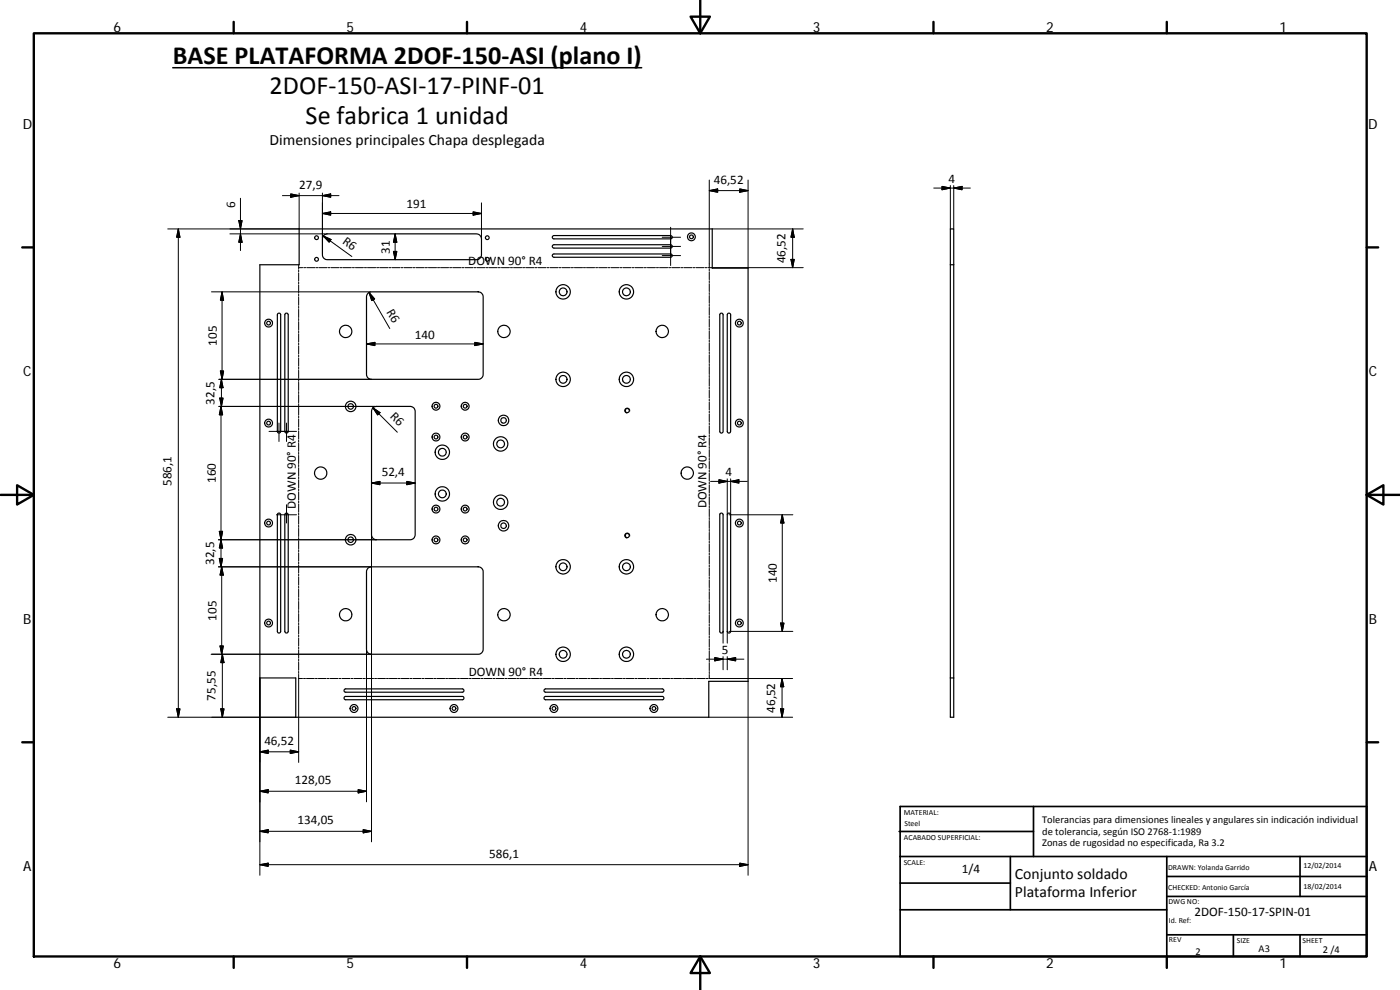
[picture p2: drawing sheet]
<svg xmlns="http://www.w3.org/2000/svg" width="420mm" height="297mm" viewBox="0 0 420 297" stroke-linecap="round" stroke-linejoin="round" font-family="sans-serif">
<g fill="none" stroke="#000" stroke-width=".36">
<path d="M78 79.4h11.8v-10.7h124v11.8h10.7v123.9h-11.8v10.8h-123.9v-11.8h-10.8zM97.2 70.6l1.1-.4h44.7a1.56 1.56 0 0 1 1.5 1.5v4.7a1.48 1.48 0 0 1-1.5 1.5h-44.7a1.45 1.45 0 0 1-1.5-1.5v-4.7zM165.9 70.8l35.4-.1a.5 .5 0 0 1 .5 .5 .5 .5 0 0 1-.5 .5h-35l-.6-.4zM165.9 73.6l35.3-.2a.51 .51 0 0 1 .6 .5 .51 .51 0 0 1-.5 .5h-35l-.6-.4zM165.9 76.3l35.4-.1a.5 .5 0 0 1 .5 .5 .5 .5 0 0 1-.5 .5h-35l-.6-.4zM285.2 79.4v135.8h1v-135.8M285.2 79.4v-10.7h1v10.7M285.2 79.4h1M83.3 94.1l.7-.1 .2 .4v35a.5 .5 0 0 1-.5 .6 .5 .5 0 0 1-.5-.6zM85.7 94h.5l.3 .4v35a.51 .51 0 0 1-.5 .5 .51 .51 0 0 1-.5-.5v-35zM110.4 88l1.1-.4h32a1.52 1.52 0 0 1 1.5 1.5v23.2a1.48 1.48 0 0 1-1.5 1.5h-32a1.45 1.45 0 0 1-1.5-1.5v-23.2zM216.1 94.1l.7-.1 .2 .4v35a.5 .5 0 0 1-.5 .6 .5 .5 0 0 1-.5-.6z"/>
<path d="M218.5 94h.5l.3 .5v34.9a.51 .51 0 0 1-.5 .5 .51 .51 0 0 1-.5-.5v-35zM111.9 122.4l1.1-.5h10.1a1.45 1.45 0 0 1 1.5 1.5v37a1.48 1.48 0 0 1-1.5 1.5h-10.1a1.48 1.48 0 0 1-1.5-1.5v-37zM83.3 154.1l.5-.2 .4 .6v34.9a.5 .5 0 0 1-.5 .5 .5 .5 0 0 1-.5-.5zM85.6 154.1l.6-.1 .3 .5v34.9a.51 .51 0 0 1-.5 .5 .51 .51 0 0 1-.5-.5zM216.1 154.1l.5-.2 .4 .6v34.9a.5 .5 0 0 1-.5 .5 .5 .5 0 0 1-.5-.5zM218.4 154.1l.6-.1 .3 .5v34.9a.51 .51 0 0 1-.5 .5 .51 .51 0 0 1-.5-.5zM110.4 170.5l1.1-.4h32a1.48 1.48 0 0 1 1.5 1.5v23.2a1.48 1.48 0 0 1-1.5 1.5h-32a1.45 1.45 0 0 1-1.5-1.5v-23.2zM103.4 209.1l35.4-.1a.5 .5 0 0 1 .4 .5 .5 .5 0 0 1-.4 .5h-35.1l-.4-.3zM103.4 206.8l35.4-.1a.5 .5 0 0 1 .4 .5 .5 .5 0 0 1-.4 .5h-35.1l-.4-.2zM163.4 206.8l35.3-.1a.5 .5 0 0 1 .6 .5 .5 .5 0 0 1-.6 .5h-35l-.4-.2zM163.4 209.1l35.3-.1a.5 .5 0 0 1 .6 .5 .5 .5 0 0 1-.6 .5h-35l-.4-.3zM285.2 203.4h1"/>
<circle cx="95" cy="77.8" r=".57"/>
<circle cx="95" cy="71.3" r=".57"/>
<circle cx="146.2" cy="77.8" r=".56"/>
<circle cx="146.2" cy="71.3" r=".56"/>
<circle cx="207.5" cy="71.1" r="1.18"/>
<circle cx="207.5" cy="71.1" r=".57"/>
<circle cx="80.6" cy="96.9" r=".56"/>
<circle cx="80.6" cy="96.9" r="1.17"/>
<circle cx="103.7" cy="99.4" r="1.86"/>
<circle cx="151.2" cy="99.4" r="1.86"/>
<circle cx="169" cy="87.6" r="1.17"/>
<circle cx="169" cy="87.6" r="2.16"/>
<circle cx="188" cy="87.6" r="2.16"/>
<circle cx="188" cy="87.6" r="1.17"/>
<circle cx="198.7" cy="99.4" r="1.86"/>
<circle cx="221.9" cy="96.9" r="1.17"/>
<circle cx="221.9" cy="96.9" r=".56"/>
<circle cx="169" cy="113.8" r="1.16"/>
<circle cx="169" cy="113.8" r="2.16"/>
<circle cx="188" cy="113.8" r="2.17"/>
<circle cx="188" cy="113.8" r="1.17"/>
<circle cx="80.6" cy="126.9" r=".56"/>
<circle cx="80.6" cy="126.9" r="1.18"/>
<circle cx="105.2" cy="122" r="1.58"/>
<circle cx="105.2" cy="121.9" r=".83"/>
<circle cx="130.8" cy="131.1" r=".56"/>
<circle cx="130.8" cy="121.9" r=".56"/>
<circle cx="130.9" cy="121.9" r="1.18"/>
<circle cx="130.9" cy="131.1" r="1.18"/>
<circle cx="132.8" cy="135.7" r="2.17"/>
<circle cx="132.8" cy="135.7" r="1.17"/>
<circle cx="139.6" cy="121.9" r="1.18"/>
<circle cx="139.6" cy="131.1" r="1.18"/>
<circle cx="139.6" cy="121.9" r=".57"/>
<circle cx="139.6" cy="131.1" r=".57"/>
<circle cx="150.2" cy="133.2" r="1.17"/>
<circle cx="150.2" cy="133.2" r="2.16"/>
<circle cx="151.1" cy="126.1" r="1.57"/>
<circle cx="151.1" cy="126.1" r=".83"/>
<circle cx="188.3" cy="123.2" r=".61"/>
<circle cx="221.9" cy="126.9" r=".56"/>
<circle cx="221.9" cy="126.9" r="1.18"/>
<circle cx="80.6" cy="156.9" r=".56"/>
<circle cx="80.6" cy="156.9" r="1.18"/>
<circle cx="96.2" cy="142" r="1.85"/>
<circle cx="130.8" cy="152.8" r="1.17"/>
<circle cx="130.8" cy="152.7" r=".56"/>
<circle cx="132.7" cy="148.2" r="2.16"/>
<circle cx="132.8" cy="148.2" r="1.17"/>
<circle cx="139.6" cy="152.8" r="1.17"/>
<circle cx="139.6" cy="152.8" r=".57"/>
<circle cx="150.2" cy="150.7" r="2.15"/>
<circle cx="150.3" cy="150.7" r="1.16"/>
<circle cx="151.1" cy="157.7" r="1.58"/>
<circle cx="151.1" cy="157.7" r=".83"/>
<circle cx="206.3" cy="141.9" r="1.84"/>
<circle cx="221.9" cy="156.9" r=".56"/>
<circle cx="221.9" cy="156.9" r="1.18"/>
<circle cx="105.2" cy="161.9" r="1.58"/>
<circle cx="105.3" cy="161.9" r=".83"/>
<circle cx="130.8" cy="162" r=".56"/>
<circle cx="130.9" cy="162" r="1.18"/>
<circle cx="139.6" cy="162" r="1.18"/>
<circle cx="139.6" cy="162" r=".57"/>
<circle cx="169" cy="170.1" r="2.16"/>
<circle cx="169" cy="170.1" r="1.16"/>
<circle cx="188" cy="170.1" r="2.16"/>
<circle cx="188" cy="170.1" r="1.17"/>
<circle cx="188.3" cy="160.7" r=".61"/>
<circle cx="80.6" cy="186.9" r=".56"/>
<circle cx="80.6" cy="186.9" r="1.18"/>
<circle cx="103.7" cy="184.4" r="1.85"/>
<circle cx="151.2" cy="184.4" r="1.85"/>
<circle cx="169" cy="196.3" r="1.17"/>
<circle cx="169" cy="196.3" r="2.16"/>
<circle cx="188" cy="196.3" r="2.16"/>
<circle cx="188" cy="196.3" r="1.17"/>
<circle cx="198.7" cy="184.4" r="1.85"/>
<circle cx="221.9" cy="186.9" r=".56"/>
<circle cx="221.9" cy="186.9" r="1.18"/>
<circle cx="106.2" cy="212.6" r="1.18"/>
<circle cx="106.2" cy="212.6" r=".57"/>
<circle cx="136.2" cy="212.6" r=".56"/>
<circle cx="136.3" cy="212.6" r="1.18"/>
<circle cx="166.2" cy="212.6" r="1.18"/>
<circle cx="166.3" cy="212.6" r=".56"/>
<circle cx="196.2" cy="212.6" r="1.18"/>
<circle cx="196.3" cy="212.6" r=".56"/>
</g>
<g fill="none" stroke="#000" stroke-width=".3">
<path d="M72.2 59.5v15.7M84.8 58.7h16.9M87.3 58.2l2.5 .5-2.5 .5zM89.8 57.9v10.8h-39.5M96.8 57.9v13.5M96.8 58.7l2.4-.5v1zM212.9 54v26.4M212.9 57.2l2.5-.5v1zM212.9 57.2h11.6M222 56.7l2.5 .5-2.5 .5zM224.5 54v26.5M280.2 56.4h11"/>
<path d="M282.7 55.9l2.5 .5-2.5 .5zM285.2 55.7v13M286.2 55.7v13M286.2 56.4l2.5-.5v1zM53.5 68.7v146.5M53.5 68.7l.5 2.5h-1zM69 70.2h28.6M71.7 66.2h1l-.5 2.5zM72.2 70.2l.5 2.5h-1zM89.6 79.4v1.3M96.8 64.1l2.4-.5v1zM96.8 64.1h47.7"/>
<path d="M97 70.8l2.3 1.1-.5 .8zM97 70.8l8.6 6.2M97.9 70.2h.4M118.1 75.4h1l-.5 2.5zM118.6 70.2v7.7M118.6 70.2l.5 2.5h-1zM142 63.6l2.5 .5-2.5 .5zM144.5 60.9v10.8M198.7 76.7h5.5M198.7 73.9h5.5M198.7 71.2h5.5M201.3 68.2v11.5"/>
<path d="M213.8 68.7h27.3M237.4 77.8h1l-.5 2.5zM237.9 68.7v11.6M237.9 68.7l.5 2.5h-1zM63.5 87.6h47.8M66.6 87.6l.5 2.5h-1zM66.6 87.6v26.2M89.6 81v.6M89.6 81.9v2.4M89.6 84.6v.6M89.6 85.5v2.4M89.6 88.3v.6"/>
<path d="M89.6 89.2v2.4M89.6 91.9v.6M89.6 92.8v2.5M89.6 95.6v.6M89.6 96.5v2.4M89.6 99.2v.6M89.6 80.3h1.2M91.2 80.3h.5M92.1 80.3h2.4M94.8 80.3h.6M95.7 80.3h2.4M98.4 80.3h.6"/>
<path d="M99.3 80.3h2.5M102.1 80.3h.6M103 80.3h2.4M105.8 80.3h.6M106.7 80.3h2.4M109.4 80.3h.6M110.3 80.3h2.4M110.8 87.8l1.6 1.9-.8 .5zM110.8 87.8l6.2 10.8M113 80.3h.7M113.9 80.3h2.5M116.7 80.3h.6"/>
<path d="M117.6 80.3h2.4M120.4 80.3h.5M121.3 80.3h2.4M124 80.3h.6M124.9 80.3h2.4M127.6 80.3h.7M128.6 80.3h2.4M131.3 80.3h.6M132.2 80.3h2.4M134.9 80.3h.6M135.9 80.3h2.4M138.6 80.3h.6"/>
<path d="M139.5 80.3h2.5M142.2 80.3h.7M143.2 80.3h2.4M145.9 80.3h.6M146.8 80.3h2.4M149.6 80.3h.5M150.5 80.3h2.4M153.2 80.3h.6M154.1 80.3h2.5M156.9 80.3h.6M157.8 80.3h2.4M160.5 80.3h.6"/>
<path d="M161.4 80.3h2.4M164.2 80.3h.5M165.1 80.3h2.4M167.8 80.3h.6M168.7 80.3h2.5M171.5 80.3h.6M172.4 80.3h2.4M175.1 80.3h.6M176 80.3h2.4M178.8 80.3h.6M179.7 80.3h2.4M182.4 80.3h.6"/>
<path d="M183.3 80.3h2.5M186.1 80.3h.6M187 80.3h2.4M189.7 80.3h.6M190.6 80.3h2.4M193.4 80.3h.6M194.3 80.3h2.4M197 80.3h.6M197.9 80.3h2.5M200.7 80.3h.6M201.6 80.3h2.4M204.3 80.3h.6"/>
<path d="M205.2 80.3h2.5M208 80.3h.6M208.9 80.3h2.4M211.6 80.3h.6M212.5 80.3h28.6M212.9 80.7v.6M212.9 81.6v2.3M212.9 84.2v.6M212.9 85.1v2.4M212.9 87.8v.6M212.9 88.7v2.3M212.9 91.3v.6"/>
<path d="M212.9 92.2v2.4M212.9 94.9v.6M212.9 95.8v2.3M212.9 98.4v.6M212.9 99.3v2.4M65.7 113.8h45.8M65.9 119.4h1l-.4 2.5zM66.1 111.3h1l-.5 2.5zM66.5 113.8v8.1M66.5 113.8l.4 2.5h-1zM89.6 100.1v2.5M89.6 102.9v.6"/>
<path d="M89.6 103.8v2.4M89.6 106.5v.6M89.6 107.4v2.5M89.6 110.2v.6M89.6 111.1v2.4M89.6 113.8v.6M89.6 114.7v2.5M89.6 117.5v.6M89.6 118.4v2.4M110 103.2l2.5-.5v1zM110 103.2h35M142.5 102.7l2.5 .5-2.5 .5z"/>
<path d="M212.9 102v.6M212.9 102.9v2.4M212.9 105.5v.7M212.9 106.4v2.4M212.9 109.1v.6M212.9 110v2.4M212.9 112.6v.7M212.9 113.5v2.4M212.9 116.2v.6M212.9 117.1v2.3M212.9 119.8v.5M65.7 121.9h46.8"/>
<path d="M66.3 121.9v48.2M66.3 121.9l.5 2.6h-1zM80.7 129.4h8.3M83.7 126.9v5.6M86 126.9v5.6M89.6 121.1v.6M89.6 122v2.5M89.6 124.8v.6M89.6 125.7v2.4M89.6 128.4v.6M89.6 129.3v2.5M89.6 132.1v.6"/>
<path d="M89.6 133v2.4M89.6 135.7v.6M89.6 136.7v2.4M89.6 139.4v.6M111.9 122.4l7.3 7.3M111.9 122.4l2.2 1.4-.8 .7zM112.9 121.9h.1M189 123.3a.75 .75 0 0 0-.6-.8 .75 .75 0 0 0-.9 .6 .75 .75 0 0 0 .6 .8M212.9 120.7v2.3M212.9 123.3v.6M212.9 124.2v2.4M212.9 126.9v.5"/>
<path d="M212.9 127.8v2.3M212.9 130.4v.6M212.9 131.3v2.4M212.9 134v.6M212.9 134.9v2.3M212.9 137.5v.6M212.9 138.4v2.4M65.8 159.4h1l-.5 2.5zM83 154.5h6M86 151.4v5.5M89.6 140.3v2.4M89.6 143v.6"/>
<path d="M89.6 143.9v2.5M89.6 146.7v.6M89.6 147.6v2.4M89.6 150.3v.6M89.6 151.3v2.4M89.6 154v.6M89.6 154.9v2.4M89.6 157.6v.6M89.6 158.5v2.5M111.5 144.9l2.5-.5v1zM111.5 144.9h13.1M122.1 144.4l2.5 .5-2.5 .5z"/>
<path d="M212.9 141.1v.6M212.9 142v2.3M212.9 144.7v.5M212.9 145.5v2.4M212.9 148.2v.6M212.9 149.1v2.3M212.9 151.7v.6M212.9 152.6v2.4M212.9 155.3v.6M212.9 156.2v2.4M212.9 158.8v.6M212.9 159.7v2.4"/>
<path d="M213.2 144.4h11.1M215.8 143.9l2.5 .5-2.5 .5zM218.3 143.7v10.8M218.8 154.5h19.1M219.3 143.7v10.8M219.3 144.4l2.5-.5v1zM234.8 154.5v34.9M234.8 154.5l.5 2.4h-1zM65.6 170.1h45.9M65.6 161.9h47.4M65.8 167.6h1l-.5 2.5zM66.3 161.9l.5 2.5h-1z"/>
<path d="M66.5 170.1v26.2M66.5 170.1l.5 2.5h-1zM89.6 161.3v.6M89.6 162.2v2.4M89.6 164.9v.6M89.6 165.9v2.4M89.6 168.6v.6M89.6 169.5v2.4M89.6 172.2v.6M89.6 173.1v2.5M89.6 175.9v.6M89.6 176.8v2.4"/>
<path d="M89.6 179.5v.6M111.5 160.4v92.2M189 160.8a.75 .75 0 0 0-.6-.8 .75 .75 0 0 0-.9 .6 .75 .75 0 0 0 .6 .8M212.9 162.4v.6M212.9 163.3v2.4M212.9 165.9v.6M212.9 166.8v2.4M212.9 169.5v.6M212.9 170.4v2.4M212.9 173.1v.6M212.9 173.9v2.4M212.9 176.6v.6"/>
<path d="M212.9 177.5v2.4M63.4 196.3h48.1M66 193.8h1l-.5 2.5zM66.7 196.3l.5 2.5h-.9zM66.7 196.3v18.9M89.6 180.5v2.4M89.6 183.2v.6M89.6 184.1v2.4M89.6 186.8v.7M89.6 187.7v2.5M89.6 190.5v.6M89.6 191.4v2.4"/>
<path d="M89.6 194.1v.7M89.6 195v2.5M89.6 197.8v.6M89.6 198.7v2.4M110 194.8v45.8M212 197.8h11.3M212.9 180.2v.6M212.9 181.1v2.3M212.9 183.7v.6M212.9 184.6v2.4M212.9 187.3v.6M212.9 188.2v2.3"/>
<path d="M212.9 190.8v.6M212.9 191.7v2.4M212.9 194.4v.6M212.9 195.3v2.4M212.9 197.9v.6M212.9 198.8v2.4M214.5 197.3l2.5 .5-2.5 .5zM217 189.4v3.6M217 197v4M218.3 189.4v3.6M218.3 197v4M218.3 197.8l2.5-.5v1z"/>
<path d="M218.8 189.4h19.1M234.3 186.9h1l-.5 2.5zM50.3 215.2h38.5M53 212.7h1l-.5 2.5zM66.3 212.7h.9l-.5 2.5zM78 203.4v59.2M89.6 201.4v.7M89.6 202.4v26.3M89.6 203.6h1.2M91.1 203.6h.6M92 203.6h2.3M94.6 203.6h.6"/>
<path d="M95.5 203.6h2.4M98.2 203.6h.6M99.1 203.6h2.4M101.8 203.6h.6M102.6 203.6h2.4M105.3 203.6h.6M106.2 203.6h2.4M108.9 203.6h.6M109.8 203.6h2.3M112.4 203.6h.6M113.3 203.6h2.4M116 203.6h.6"/>
<path d="M116.8 203.6h2.4M119.5 203.6h.6M120.4 203.6h2.4M123.1 203.6h.6M124 203.6h2.4M126.6 203.6h.6M127.5 203.6h2.4M130.2 203.6h.6M131.1 203.6h2.3M133.7 203.6h.6M134.6 203.6h2.4M137.3 203.6h.6"/>
<path d="M138.2 203.6h2.4M140.9 203.6h.5M141.7 203.6h2.4M144.4 203.6h.6M145.3 203.6h2.4M148 203.6h.6M148.9 203.6h2.3M151.5 203.6h.6M152.4 203.6h2.4M155.1 203.6h.6M156 203.6h2.3M158.6 203.6h.6"/>
<path d="M159.5 203.6h2.4M162.2 203.6h.6M163.1 203.6h2.3M165.7 203.6h.6M166.6 203.6h2.4M169.3 203.6h.6M170.2 203.6h2.4M172.8 203.6h.6M173.7 203.6h2.4M176.4 203.6h.6M177.3 203.6h2.4M179.9 203.6h.6"/>
<path d="M180.8 203.6h2.4M183.5 203.6h.6M184.4 203.6h2.4M187.1 203.6h.6M187.9 203.6h2.4M190.6 203.6h.6M191.5 203.6h2.4M194.2 203.6h.6M195.1 203.6h2.3M197.7 203.6h.6M198.6 203.6h2.4M201.3 203.6h.6"/>
<path d="M202.2 203.6h2.3M204.8 203.6h.6M205.7 203.6h2.4M208.4 203.6h.6M209.3 203.6h2.4M211.9 203.6h.6M212.7 215.2h25.2M212.9 202.4l-.1 1.2h25.1M212.9 201.5v.6M224.5 204.4v58.2M234.2 212.7h1l-.5 2.5zM234.7 203.6v11.6"/>
<path d="M234.7 203.6l.5 2.5h-1zM78 237.4l2.5-.5v1zM78 225.6l2.5-.5v1zM78 237.4h32M78 225.6h11.6M87.1 225.1l2.5 .5-2.5 .5zM107.5 236.9l2.5 .5-2.5 .5zM78 259.4l2.5-.4v.9zM78 249.4l2.5-.5v1zM78 259.4h146.5M78 249.4h33.5M109 248.9l2.5 .5-2.5 .5z"/>
<path d="M222 259l2.5 .4-2.5 .5z"/>
</g>
<g fill="none" stroke="#000" stroke-width=".71">
<path d="M10.1 10h400.1v277h-400.1zM70.1 6.6v3.4M140.2 6.6v3.4M207.3 5h5.8l-2.9 5zM210.2 0v10M280.2 6.6v3.4M350.2 6.6v3.4M6.7 74.2h3.4M410.2 74.2h3.4M.2 148.5h9.9M5.1 145.6l5 2.9-5 2.9zM410.2 148.5l5-2.9v5.8z"/>
<path d="M410.2 148.5h9.9M6.7 222.7h3.4M410.2 222.7h3.4M70.1 287v3.4M140.2 287v3.4M210.2 287l2.9 5h-5.8zM210.2 287v10M280.2 287v3.4M350.2 287v3.4"/>
</g>
<g fill="none" stroke="#000" stroke-width=".51">
<path d="M269.8 249.5h40.4M270.1 257h140.1M270.1 242h140.1v45h-140.1zM303.2 257v16M310.2 242v15M350.2 257v30M390.2 257v12M270.1 273h80.1M270.1 265h33.1M350.2 269h60M350.2 263h60M350.2 280.5h60"/>
<path d="M370.2 280.5v6.5M390.2 280.5v6.5"/>
</g>
<path d="M51.8 20.3h140.8" fill="none" stroke="#000" stroke-width=".46"/>
<g fill="#000" stroke="#000" stroke-width=".3">
<path d="M87.3 58.2l2.5 .5-2.5 .5zM96.8 58.7l2.4-.5v1zM212.9 57.2l2.5-.5v1zM222 56.7l2.5 .5-2.5 .5zM282.7 55.9l2.5 .5-2.5 .5zM286.2 56.4l2.5-.5v1zM53.5 68.7l.5 2.5h-1zM71.7 66.2h1l-.5 2.5zM72.2 70.2l.5 2.5h-1zM96.8 64.1l2.4-.5v1zM97 70.8l2.3 1.1-.5 .8zM118.1 75.4h1l-.5 2.5z"/>
<path d="M118.6 70.2l.5 2.5h-1zM142 63.6l2.5 .5-2.5 .5zM237.4 77.8h1l-.5 2.5zM237.9 68.7l.5 2.5h-1zM66.6 87.6l.5 2.5h-1zM110.8 87.8l1.6 1.9-.8 .5zM65.9 119.4h1l-.4 2.5zM66.1 111.3h1l-.5 2.5zM66.5 113.8l.4 2.5h-1zM110 103.2l2.5-.5v1zM142.5 102.7l2.5 .5-2.5 .5zM66.3 121.9l.5 2.6h-1z"/>
<path d="M111.9 122.4l2.2 1.4-.8 .7zM65.8 159.4h1l-.5 2.5zM111.5 144.9l2.5-.5v1zM122.1 144.4l2.5 .5-2.5 .5zM215.8 143.9l2.5 .5-2.5 .5zM219.3 144.4l2.5-.5v1zM234.8 154.5l.5 2.4h-1zM65.8 167.6h1l-.5 2.5zM66.3 161.9l.5 2.5h-1zM66.5 170.1l.5 2.5h-1zM66 193.8h1l-.5 2.5zM66.7 196.3l.5 2.5h-.9z"/>
<path d="M214.5 197.3l2.5 .5-2.5 .5zM218.3 197.8l2.5-.5v1zM234.3 186.9h1l-.5 2.5zM53 212.7h1l-.5 2.5zM66.3 212.7h.9l-.5 2.5zM234.2 212.7h1l-.5 2.5zM234.7 203.6l.5 2.5h-1zM78 237.4l2.5-.5v1zM78 225.6l2.5-.5v1zM87.1 225.1l2.5 .5-2.5 .5zM107.5 236.9l2.5 .5-2.5 .5zM78 259.4l2.5-.4v.9z"/>
<path d="M78 249.4l2.5-.5v1zM109 248.9l2.5 .5-2.5 .5zM222 259l2.5 .4-2.5 .5z"/>
</g>
<g font-size="7.9">
<text x="51.8" y="19.2">BASE PLATAFORMA 2DOF‐150‐ASI (plano I)</text>
<text x="80.9" y="28.2">2DOF‐150‐ASI‐17‐PINF‐01</text>
<text x="91.7" y="37.2">Se fabrica 1 unidad</text>
</g>
<g font-size="4.7">
<text x="80.9" y="43.6">Dimensiones principales Chapa desplegada</text>
<text x="304.6" y="263.9">Conjunto soldado</text>
<text x="304.6" y="269.3">Plataforma Inferior</text>
</g>
<g font-size="4.2">
<text x="34" y="9.6">6</text>
<text x="104" y="9.6">5</text>
<text x="174" y="9.6">4</text>
<text x="244" y="9.6">3</text>
<text x="314" y="9.6">2</text>
<text x="384" y="9.6">1</text>
<text x="6.8" y="38.7">D</text>
<text x="410.6" y="38.7">D</text>
<text x="7" y="112.9">C</text>
<text x="410.8" y="112.9">C</text>
<text x="7" y="187.1">B</text>
<text x="410.8" y="187.1">B</text>
<text x="7" y="261.3">A</text>
<text x="410.8" y="261.3">A</text>
<text x="34" y="290.4">6</text>
<text x="104" y="290.4">5</text>
<text x="174" y="290.4">4</text>
<text x="244" y="290.4">3</text>
<text x="314" y="290.4">2</text>
<text x="384" y="290.4">1</text>
</g>
<g font-size="3.9">
<text x="89.8" y="56.6">27,9</text>
<text x="214.2" y="55.1">46,52</text>
<text x="284.7" y="54.9">4</text>
<text x="70.6" y="62.3" transform="rotate(-90 70.6 62.3)">6</text>
<text x="122" y="62.5">191</text>
<text x="102.5" y="72.8" transform="rotate(36 102.5 72.8)">R6</text>
<text x="117" y="76.1" transform="rotate(-90 117 76.1)">31</text>
<text x="140.5" y="79.5">DOWN 90° R4</text>
<text x="235.8" y="79" transform="rotate(-90 235.8 79)">46,52</text>
<text x="115.9" y="93.6" transform="rotate(60 115.9 93.6)">R6</text>
<text x="124.5" y="101.6">140</text>
<text x="65.1" y="103.7" transform="rotate(-90 65.1 103.7)">105</text>
<text x="64.4" y="121.4" transform="rotate(-90 64.4 121.4)">32,5</text>
<text x="116.9" y="125.1" transform="rotate(45 116.9 125.1)">R6</text>
<text x="114.6" y="142.9">52,4</text>
<text x="217.8" y="142.9">4</text>
<text x="51.4" y="145.8" transform="rotate(-90 51.4 145.8)">586,1</text>
<text x="64.8" y="144.9" transform="rotate(-90 64.8 144.9)">160</text>
<text x="88.8" y="152.7" transform="rotate(-90 88.8 152.7)">DOWN 90° R4</text>
<text x="212.1" y="152.5" transform="rotate(-90 212.1 152.5)">DOWN 90° R4</text>
<text x="64.3" y="169.5" transform="rotate(-90 64.3 169.5)">32,5</text>
<text x="233.2" y="174.9" transform="rotate(-90 233.2 174.9)">140</text>
<text x="65" y="186.2" transform="rotate(-90 65 186.2)">105</text>
<text x="216.6" y="196.2">5</text>
<text x="140.7" y="202.8">DOWN 90° R4</text>
<text x="64.7" y="210.2" transform="rotate(-90 64.7 210.2)">75,55</text>
<text x="232.6" y="213.9" transform="rotate(-90 232.6 213.9)">46,52</text>
<text x="79.3" y="223.5">46,52</text>
<text x="88.5" y="235.3">128,05</text>
<text x="89.3" y="247.3">134,05</text>
<text x="146.8" y="257.4">586,1</text>
<text x="288.6" y="262">1/4</text>
<text x="358.5" y="274.9">2DOF‐150‐17‐SPIN‐01</text>
</g>
<g font-size="3.1">
<text x="312.8" y="246.8">Tolerancias para dimensiones lineales y angulares sin indicación individual</text>
<text x="312.8" y="250.4">de tolerancia, según ISO 2768‐1:1989</text>
<text x="312.8" y="254">Zonas de rugosidad no especificada, Ra 3.2</text>
<text x="358.7" y="286.4">2</text>
<text x="377.7" y="285.6">A3</text>
<text x="397" y="285.9">2 /4</text>
</g>
<g font-size="2.4">
<text x="271.2" y="244.4">MATERIAL:</text>
<text x="271.3" y="251.9">ACABADO SUPERFICIAL:</text>
<text x="271.4" y="247.9">Steel</text>
<text x="271.2" y="259.7">SCALE:</text>
<text x="350.6" y="260.9">DRAWN: Yolanda Garrido</text>
<text x="391.2" y="260.6">12/02/2014</text>
<text x="350.6" y="267">CHECKED: Antonio García</text>
<text x="391.2" y="266.6">18/02/2014</text>
<text x="350.7" y="271.4">DWG NO:</text>
<text x="350.8" y="276.8">Id. Ref:</text>
<text x="350.8" y="282.8">REV</text>
<text x="371.2" y="282.9">SIZE</text>
<text x="390.9" y="282.9">SHEET</text>
</g>
</svg>
